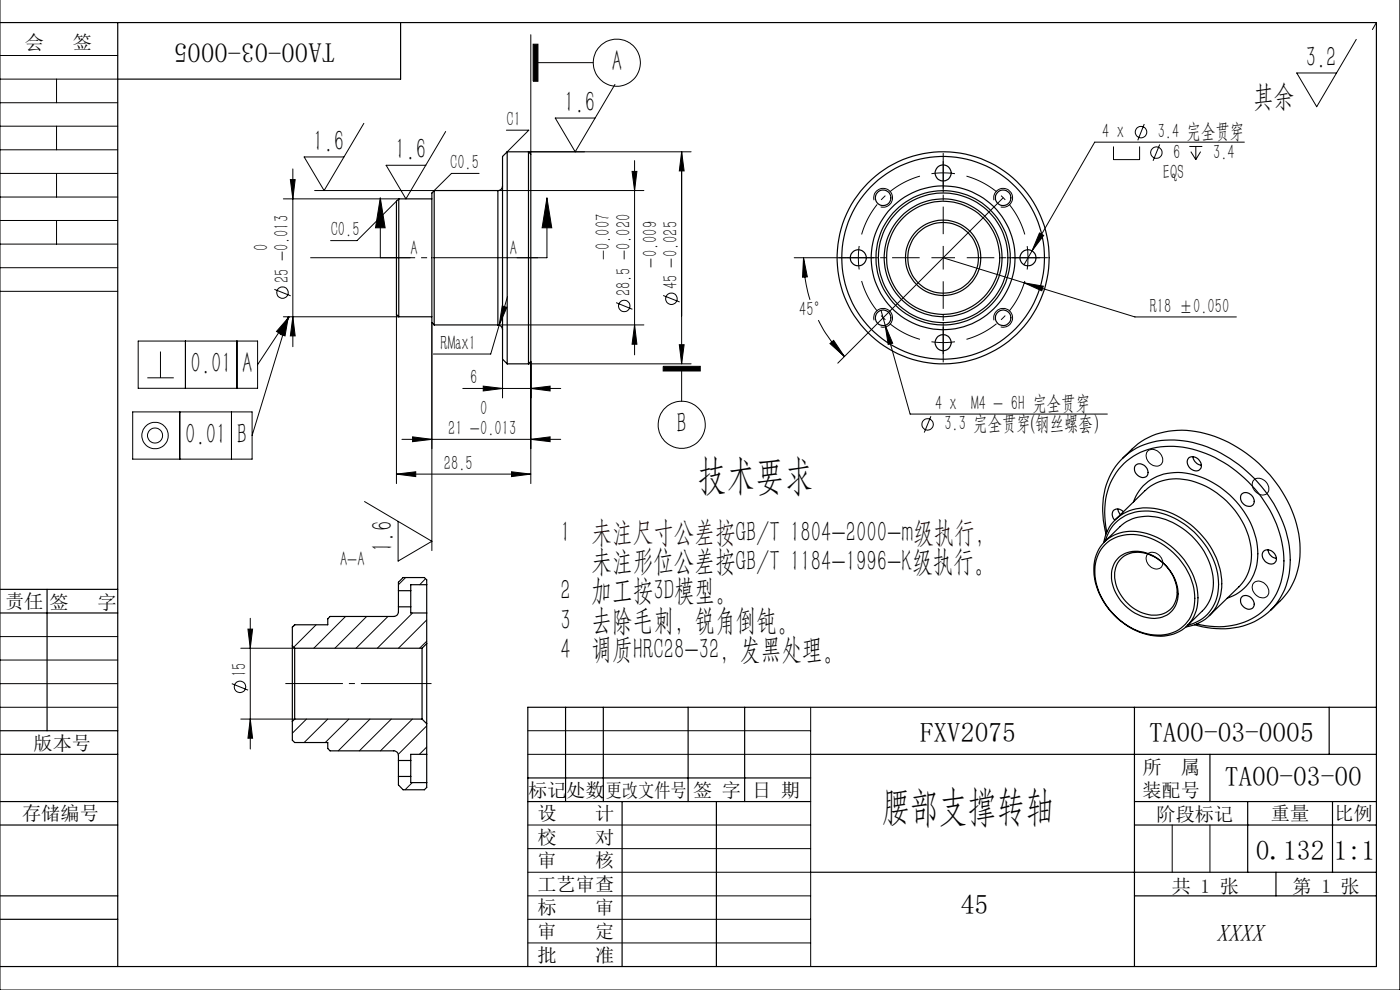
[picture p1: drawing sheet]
<svg xmlns="http://www.w3.org/2000/svg" width="297mm" height="210mm" viewBox="0 0 297 210" stroke-linecap="round" stroke-linejoin="round" font-family="sans-serif">
<g fill="none" stroke="#000" stroke-width=".25">
<path d="M0 4.8h292v200.2h-292M25 4.8v200.2M85 4.8v12h-60M106.6 39.4a.96 .96 0 0 1-1 1M107.6 32.2v45M107.6 32.2l-1 1v43l1 1M107.6 32.2h4.5M112.1 32.2l.5 .5v44l-.5 .5M112.1 32.2v45M84.6 42.2l-.5 .5v24l.5 .5M84.6 42.2v25M84.6 42.2h7"/>
<path d="M92.1 40.4v28.5M92.1 40.4l-.5 .5v27.5l.5 .5M92.1 40.4h13.5M105.6 40.4v28.5M84.6 67.2h7M92.1 68.9h13.5M105.6 68.9a1.02 1.02 0 0 1 1 1M107.6 77.2h4.5M238.1 97.3l2.1-2.1a15.9 15.9 0 0 1 15.5-3.2 27.7 27.7 0 0 1 20.1 23.2 15.2 15.2 0 0 1-4.2 12.2l-2 2.1M240.9 98.7a1.69 1.69 0 0 1 2.1 .3 1.69 1.69 0 0 1 .2 2.1 1.74 1.74 0 0 1-2-.4 1.74 1.74 0 0 1-.3-2zM252.2 97.1a1.81 1.81 0 0 1 2.1 .3 1.81 1.81 0 0 1 .3 2.1 1.71 1.71 0 0 1-2.7-1.3l.1-.7zM253.1 96.9a2.12 2.12 0 0 0 1.7 1.8"/>
<path d="M234.1 115.1a8.8 8.8 0 0 1 9.9-7.3 17.5 17.5 0 0 1 15.2 15.2 8.9 8.9 0 0 1-7.4 10h-.2M234.2 115a9.4 9.4 0 0 1 10.6-1.3 15.1 15.1 0 0 1 9.3 13.1 7.8 7.8 0 0 1-9.3 8.1 15.3 15.3 0 0 1-12.7-13.7 8.2 8.2 0 0 1 2.1-6.2zM234.4 114.9l3.2-3.2a9.5 9.5 0 0 1 10.4-1.2 15 15 0 0 1 9.4 13.8 7.9 7.9 0 0 1-2.3 5.3l-3.3 3.2M234.5 115.5a8.9 8.9 0 0 1 9.6-1.3 14.7 14.7 0 0 1 9.4 12.7 7.6 7.6 0 0 1-9.4 7.7 14.7 14.7 0 0 1-11.8-13.1 7.9 7.9 0 0 1 2.2-6zM234.5 114.7a8.5 8.5 0 0 1 9.9-6.2 16.9 16.9 0 0 1 14.1 14.7 8.5 8.5 0 0 1-6.5 9.4M234.6 113.3a16.6 16.6 0 0 1 2.6-15 15.2 15.2 0 0 1 14.9-4.6 27.9 27.9 0 0 1 21.4 22.1 15.4 15.4 0 0 1-4.5 14.2 15.9 15.9 0 0 1-13.9 3l-1.7-.5M234.8 112.8a15.4 15.4 0 0 1 3.1-13.9 14.6 14.6 0 0 1 14-3.9 26.7 26.7 0 0 1 20.4 22 13.8 13.8 0 0 1-6.8 14.3 16.3 16.3 0 0 1-11.6 1.1M236.6 110.2l6.3-6.1a10.4 10.4 0 0 1 10.6-1.9 17.5 17.5 0 0 1 12 15.5 9.3 9.3 0 0 1-2.6 6.8l-6.4 6.1M237.1 108l.6 1.2M237.3 118.2a6.6 6.6 0 0 1 8.2 .2 9.1 9.1 0 0 1 4.3 8.7 5.1 5.1 0 0 1-6.6 3.9 9.6 9.6 0 0 1-7.4-9.4l.6-2.1zM237.7 118.7a5.8 5.8 0 0 1 7.1-.6 8.4 8.4 0 0 1 4.7 9.1 4.7 4.7 0 0 1-5.8 3.2 9.1 9.1 0 0 1-7.2-8.9l.4-1.6zM238.3 108.5a1.35 1.35 0 0 0-2.3 .3v.8l.5 .7"/>
<path d="M240.5 106.5a9.5 9.5 0 0 1 10.2-6.2 18.7 18.7 0 0 1 16.1 16.4 9.4 9.4 0 0 1-6.5 10.2M263.5 104.8a1.74 1.74 0 0 1 2 .2 1.74 1.74 0 0 1 .4 2.1 1.7 1.7 0 0 1-2.2-.2 1.7 1.7 0 0 1-.2-2.1zM268 117a1.73 1.73 0 0 1 2.2 .2 1.73 1.73 0 0 1 .2 2.2 1.8 1.8 0 0 1-2-.3 1.8 1.8 0 0 1-.4-2.1zM269 116.6a2.11 2.11 0 0 0 1.8 1.9M0 130h25M0 125h25M10 125v30M62 137v16M62 137l.5 .5M62.5 137.5v15M62.5 137.5h27M84.5 128.7v1.1a.96 .96 0 0 1-1 1h-13.5l-.5 .5v1.2h-7l-.5 .5v4"/>
<path d="M84.5 125.3v3.4M84.5 128.7h2.6M84.5 125.3h2.6M87.1 125.3v3.4M87.1 128.7v1.3h3.4M89.5 137.5v15M90.5 136.5v17M90.5 124v6M90.5 124v-1l-.5-.5h-4.5l-1 1v1.8M90.5 124h-3.4v1.3M90.5 130v6.5M90.5 136.5l-1 1"/>
<path d="M263.5 126.6a1.73 1.73 0 0 1 2 .3 1.73 1.73 0 0 1 .4 2 1.74 1.74 0 0 1-2-.1 1.74 1.74 0 0 1-.7-1.8zM0 155h25M62 153v4l.5 .5h7v1.3l.5 .5h13.5a.96 .96 0 0 1 1 1v1M62.5 152.5l-.5 .5M62.5 152.5h27M89.5 152.5l1 1M90.5 153.5v6.5M120 150v20M128 150v20M146 150v20M158 150v20M240.7 150v55"/>
<path d="M282 150v10M292 150h-180v55M0 160h25M0 170h25M0 175h25M84.5 161.3v3.4M84.5 164.7v1.8l1 1h4.5l.5-.5v-1M84.5 164.7h2.6M84.5 161.3h2.6M87.1 161.3v3.4M87.1 164.7v1.3h3.4M90.5 160v6"/>
<path d="M90.5 160h-3.4v1.3M112 170h60M112 165h60M132 170v35M152 170v35M172 160h120M240.7 170h51.3M240.7 175h51.3M256.7 160v10M264.7 170v15M282.7 170v15M0 195h25"/>
<path d="M0 190h25M172 185h120M240.7 190h51.3M270.7 185v5"/>
<circle cx="200.1" cy="36.7" r="1.71"/>
<circle cx="182.1" cy="54.7" r="1.7"/>
<circle cx="187.3" cy="42" r="1.65"/>
<circle cx="200.1" cy="54.7" r="22.5"/>
<circle cx="200.1" cy="54.7" r="7.5"/>
<circle cx="200.1" cy="54.7" r="13.8"/>
<circle cx="200.1" cy="54.7" r="8"/>
<circle cx="200.1" cy="54.7" r="21.5"/>
<circle cx="200.1" cy="54.7" r="14.2"/>
<circle cx="200.1" cy="54.7" r="15.3"/>
<circle cx="200.1" cy="54.7" r="12"/>
<circle cx="200.1" cy="54.7" r="12.5"/>
<circle cx="212.8" cy="42" r="1.65"/>
<circle cx="218.1" cy="54.7" r="1.7"/>
<circle cx="187.3" cy="67.4" r="1.65"/>
<circle cx="200.1" cy="72.7" r="1.7"/>
<circle cx="212.8" cy="67.4" r="1.65"/>
</g>
<g fill="none" stroke="#000" stroke-width=".21">
<path d="M297 -.1v210.1h-297v-210M0 16.8h25M0 11.8h25M12 16.8v5M112.6 7.4v25.3M113.1 9.4h1v7.8h-1zM114.1 13.3h11.7M130.5 17.9l-8.5 14.3-4.2-7.2h8.4M287.7 8.4l-8.4 14.2-4.2-7.1h8.4M292 4.8l-.9 1.5M0 36.8h25M0 21.8h25"/>
<path d="M0 26.8h25M0 31.8h25M12 26.8v5M12 36.8v5M61.6 38.1h1l-.5 4.1zM62.1 35.8v37.7M77.2 26.2l-8.4 14.2-4.3-7.1h8.5M94.5 27.9l-8.4 14.3-4.2-7.1h8.4M101.6 36.8h-5.8l-3.7 3.6h-25.4M107.4 27.6h4.8l-4.6 4.6M112.1 32.2h34.5M134.1 36.4h1l-.5 4z"/>
<path d="M134.6 34.1v41.2M144.6 32.2v45M144.6 32.2l.5 4.1h-1zM236.2 31.1v2.8h5.6v-2.8M242.7 26.3l-1.3 3.5M246 30.6l-1.4 3.5M252.3 31.1h2.8M252.6 32.2l1.1 1.7M253.7 31.1v2.8M254.7 32.2l-1 1.7M264 30.2h-31.8l-13.3 23M0 41.8h25"/>
<path d="M0 46.8h25M0 51.8h25M0 56.8h25M12 46.8v5M60.1 42.2h24.5M80.7 42l1 6.3h-2zM80.7 42v12.7h6.3M84.1 42.7l-8.4 8.3h-5.6M105.6 40.4h31M116 42l1.1 6.3h-2.1zM116 42v12.7h-6.3M168.5 54.7h11.1"/>
<path d="M170.5 54.7l.8 4-1 .1zM170.5 54.7a29.5 29.5 0 0 0 1.3 8.9M185.4 42.5a1.99 1.99 0 0 1 1.8-2.5 1.99 1.99 0 0 1 2.1 2.1 1.99 1.99 0 0 1-2.5 1.8M200.1 54.7l40.7 12.5h21.5M210.9 42.5a1.98 1.98 0 0 1 1.7-2.5 1.98 1.98 0 0 1 2.2 2.1 1.98 1.98 0 0 1-2.5 1.8M212.8 42l-35.1 35M215.6 54.7h5M217.3 60l4 .7-.3 1zM217.9 52.2a17.6 17.6 0 0 1 0 5M218.9 53.2l-1.7 3M220.5 49.4l.9 .5-2.5 3.3zM0 61.8h25"/>
<path d="M29.3 72.3h25.3v10.1h-25.3zM34 74.6v5.5M39.3 72.3v10.1M50.3 72.3v10.1M58.2 61.4l3.5 1.4M60.1 67.2h24.5M61.2 67.2l-.7 4.1-1-.4zM61.2 67.2l-7.7 25.2M61.3 67.2l-1.8 3.7-.8-.6zM61.3 67.2l-6.7 10.2M62.1 67.2l.5 4.1h-1zM84.1 66.7v35.9"/>
<path d="M91.6 68.4v48.4M105.6 68.9h31M105.9 69l-1.8 6.1h-12.2M106.5 64.9l1 .3-1.6 3.8zM106.6 76.2v8.2M107.7 62.9l-1.8 6.1M112.1 77.2h34.5M112.6 76.7v25.9M130.7 64.2l3.5 1.4M134.6 68.9l.5 4.1h-1zM140.7 77.7h7.9v1h-7.9zM140.7 62.7l3.5 1.4"/>
<path d="M144.1 73.1h1l-.5 4.1zM144.6 78.7v6.4M173.6 67.9a30.1 30.1 0 0 0 5.5 7.7M176.1 72.9l.7-.7 2.3 3.4zM185.4 67.9a2 2 0 0 1 1.8-2.5 2 2 0 0 1 2.2 2.2 2 2 0 0 1-2.6 1.7M186.9 65.8l.9 3.2M187.8 69l1.6 3.8-1 .3zM187.8 69l5.3 18.8h41.8M210.9 67.9a1.99 1.99 0 0 1 1.7-2.5 1.99 1.99 0 0 1 2.2 2.2 1.99 1.99 0 0 1-2.5 1.7M28.2 87.4h25.3v10h-25.3zM31.3 80.1h5.6M38.1 87.4v10"/>
<path d="M49.1 87.4v10M85.3 93.2h33.7M87.5 92.7l4.1 .5-4.1 .5zM98.2 82.4h20.8M102.5 81.9l4.1 .5-4.1 .5zM112.6 82.4l4.1-.5v1zM112.6 93.2l4.1-.5v1zM197.5 88.3l-1.4 3.4M243.5 95.7a2.16 2.16 0 0 1 2.3 .1 2.16 2.16 0 0 1 .8 2.2 1.67 1.67 0 0 1-1.5 .9 1.67 1.67 0 0 1-1.5-1l-.5-1.2 .1-.6zM77.3 106.4l14.3 8.4-7.1 4.2v-8.4M84.1 100.6l4.1-.5v1zM84.1 100.6h28.5"/>
<path d="M108.5 100.1l4.1 .5-4.1 .5zM243.5 117.5a2.11 2.11 0 0 1 3.2 1.6 1.4 1.4 0 0 1-.7 1.5 1.4 1.4 0 0 1-1.6-.2 2.04 2.04 0 0 1-.9-2.9zM265.9 101.9a1.98 1.98 0 0 1 3.2 1.2 1.4 1.4 0 0 1-.5 1.8 1.4 1.4 0 0 1-1.9-.3 1.96 1.96 0 0 1-.8-2.7zM0 135h25M51.1 137.5h11.4M52.6 133.4h1l-.5 4.1zM53.1 131.2v27.7M62.6 132.5l-.6 .6M67.1 132.5l-4.8 4.8M73.3 130.8l-6.7 6.7M77.8 130.8l-6.8 6.7M82.3 130.8l-6.8 6.7"/>
<path d="M86 122.5l-1.5 1.5M87.5 130l-7.5 7.5M90.3 122.8l-1.3 1.2M90.5 131.5l-6 6M90.5 136l-1.5 1.5M265.9 123.7a2.05 2.05 0 0 1 3.2 1.4 1.41 1.41 0 0 1-.6 1.6 1.41 1.41 0 0 1-1.8-.3 1.99 1.99 0 0 1-.8-2.7zM0 140h25M0 150h25M0 145h25M49.2 145l3.4 1.4M51.1 152.5h11.4M53.1 152.5l.5 4.1h-1z"/>
<path d="M65 152.5l-3 3M69.5 152.5l-5 5M74 152.5l-5 5M78.5 152.5l-6.7 6.8M83 152.5l-6.8 6.8M87.5 152.5l-6.8 6.8M90.5 154l-6 6M90.5 158.5l-1.5 1.5M112 155h60M172 150v55M87.5 166l-1.6 1.5M112 160h60"/>
<path d="M112 175h60M248.7 175v10M256.7 175v10M112 185h60M112 190h60M112 195h60M112 180h60M112 200h60M240.7 205h.1"/>
<circle cx="130.8" cy="13.3" r="5"/>
<circle cx="242.1" cy="28" r="1.21"/>
<circle cx="245.3" cy="32.4" r="1.21"/>
<circle cx="59.9" cy="62.1" r="1.21"/>
<circle cx="132.4" cy="64.9" r="1.21"/>
<circle cx="142.4" cy="63.4" r="1.21"/>
<circle cx="32.9" cy="92.4" r="2.81"/>
<circle cx="32.9" cy="92.4" r="1.6"/>
<circle cx="144.6" cy="90.1" r="5"/>
<circle cx="196.8" cy="90" r="1.22"/>
<circle cx="50.9" cy="145.7" r="1.21"/>
</g>
<g fill="none" stroke="#000" stroke-width=".21" stroke-dasharray="30.5 1.3 1.3 1.3" stroke-linecap="butt">
<path d="M200.1 36.7l-2.5 .1M200.1 36.7l2.5 .1M200.1 36.7v-2.5M200.1 36.7v2.5M200.1 34.2v-1.7M200.1 39.2v1.7M179.6 54.7h-1.7M182.1 54.7l.2 2.5M182.1 54.7l.2-2.5M182.1 54.7h-2.5M182.1 54.7h2.5M184.6 54.7h1.7"/>
<path d="M200.1 54.7v-2.5M200.1 54.7h-2.5M200.1 54.7v2.5M200.1 54.7h2.5M215.6 54.7h-1.7M220.6 54.7h1.7M200.1 72.7l2.5-.2M200.1 72.7l-2.5-.2M200.1 72.7v2.5M200.1 72.7v-2.5M200.1 75.2v1.7M200.1 70.2v-1.7"/>
</g>
<path d="M195.2 37.4a18 18 0 0 0-12.4 12.3M182.8 59.6a18 18 0 0 0 12.4 12.4M217.4 49.7a18 18 0 0 0-12.4-12.3M205 72a18 18 0 0 0 12.4-12.4" fill="none" stroke="#000" stroke-width=".21" stroke-dasharray="30.5 1.3 1.3 1.3" stroke-dashoffset="23.2" stroke-linecap="butt"/>
<path d="M114.1 54.7h-48.3" fill="none" stroke="#000" stroke-width=".21" stroke-dasharray="30.5 1.3 1.3 1.3" stroke-dashoffset="8.2" stroke-linecap="butt"/>
<path d="M91.5 145h-31" fill="none" stroke="#000" stroke-width=".21" stroke-dasharray="30.5 1.3 1.3 1.3" stroke-dashoffset="15.5" stroke-linecap="butt"/>
<path d="M195.1 54.7h-15.5M200.1 49.7v-15.5M200.1 59.7v15.5M205.1 54.7h15.5" fill="none" stroke="#000" stroke-width=".21" stroke-dasharray="30.5 1.3 1.3 1.3" stroke-dashoffset="24.6" stroke-linecap="butt"/>
<g fill="#000">
<path d="M144.6 32.2l.5 4.1h-1zM144.1 73.1h1l-.5 4.1zM134.1 36.4h1l-.5 4zM134.6 68.9l.5 4.1h-1zM61.6 38.1h1l-.5 4.1zM62.1 67.2l.5 4.1h-1z"/>
<path d="M116 42l1.1 6.3h-2.1zM80.7 42l1 6.3h-2z"/>
<path d="M170.5 54.7l.8 4-1 .1zM176.1 72.9l.7-.7 2.3 3.4z"/>
<path d="M61.3 67.2l-1.8 3.7-.8-.6zM61.2 67.2l-.7 4.1-1-.4zM113.1 9.4v7.8h1v-7.8zM140.7 77.7v1h7.9v-1z"/>
<path d="M84.1 100.6l4.1-.5v1zM108.5 100.1l4.1 .5-4.1 .5zM102.5 81.9l4.1 .5-4.1 .5zM112.6 82.4l4.1-.5v1zM106.5 64.9l-.6 4.1 1.6-3.8zM87.5 92.7l4.1 .5-4.1 .5zM112.6 93.2l4.1-.5v1zM220.5 49.4l-1.6 3.8 2.5-3.3zM217.3 60l3.7 1.7 .3-1zM187.8 69l.6 4.1 1-.3z"/>
<path d="M52.6 133.4h1l-.5 4.1zM53.1 152.5l.5 4.1h-1z"/>
</g>
<g font-size="8.8">
<text x="148" y="103.7">技术要求</text>
<text x="187" y="174">腰部支撑转轴</text>
</g>
<g font-size="6.3">
<text x="129.8" y="15.1">A</text>
<text x="277" y="14.2">3.2</text>
<text x="119.7" y="23.8">1.6</text>
<text x="265.9" y="22.6">其余</text>
<text x="66.4" y="32">1.6</text>
<text x="83.8" y="33.8">1.6</text>
<text x="40.4" y="79.2">0.01</text>
<text x="51.4" y="79.2">A</text>
<text x="39.3" y="94.2">0.01</text>
<text x="50.2" y="94.2">B</text>
<text x="143.5" y="91.9">B</text>
<text x="83.2" y="117.1" transform="rotate(-90 83.2 117.1)">1.6</text>
<text x="118.9" y="114.9">1 未注尺寸公差按GB/T 1804-2000-m级执行，</text>
<text x="125.5" y="121.1">未注形位公差按GB/T 1184-1996-K级执行。</text>
<text x="118.9" y="127.4">2 加工按3D模型。</text>
<text x="118.9" y="133.6">3 去除毛刺，锐角倒钝。</text>
<text x="118.9" y="139.8">4 调质HRC28-32，发黑处理。</text>
</g>
<g font-size="5.8">
<text x="71.1" y="9.2" transform="rotate(-180 71.1 9.2)">TA00-03-0005</text>
<text x="195.1" y="157.4">FXV2075</text>
<text x="243.8" y="157.4">TA00-03-0005</text>
<text x="259.8" y="166.6">TA00-03-00</text>
<text x="266.4" y="182.4">0.132</text>
<text x="283" y="182.4">1:1</text>
<text x="203.8" y="194">45</text>
</g>
<text font-size="5.1" x="258" y="199.5">XXXX</text>
<g font-size="4.4">
<text x="107.4" y="26.7">C1</text>
<text x="233.8" y="29.3">4 x</text>
<text x="245.6" y="29.3">3.4 完全贯穿</text>
<text x="95.5" y="35.9">C0.5</text>
<text x="248.9" y="33.7">6</text>
<text x="257.4" y="33.7">3.4</text>
<text x="246.7" y="38">EQS</text>
<text x="56.9" y="53.3" transform="rotate(-90 56.9 53.3)">0</text>
<text x="70.2" y="50.1">C0.5</text>
<text x="87.1" y="54">A</text>
<text x="108.2" y="54">A</text>
<text x="129.4" y="55.2" transform="rotate(-90 129.4 55.2)">-0.007</text>
<text x="139.4" y="56.7" transform="rotate(-90 139.4 56.7)">-0.009</text>
<text x="61.3" y="60" transform="rotate(-90 61.3 60)">25 -0.013</text>
<text x="133.8" y="62.9" transform="rotate(-90 133.8 62.9)">28.5 -0.020</text>
<text x="143.8" y="61.4" transform="rotate(-90 143.8 61.4)">45 -0.025</text>
<text x="169.6" y="67">45°</text>
<text x="243.9" y="66.3">R18 ±0.050</text>
<text x="93.5" y="74.2">RMax1</text>
<text x="99.7" y="81.5">6</text>
<text x="101.9" y="87.9">0</text>
<text x="198.4" y="87">4 x M4 - 6H 完全贯穿</text>
<text x="95.1" y="92.3">21 -0.013</text>
<text x="200.3" y="91.3">3.3 完全贯穿(钢丝螺套）</text>
<text x="94.2" y="99.7">28.5</text>
<text x="72.2" y="120">A-A</text>
<text x="52.2" y="143.7" transform="rotate(-90 52.2 143.7)">15</text>
</g>
<g font-size="4.1">
<text x="5.3" y="10.3">会</text>
<text x="15.4" y="10.3">签</text>
<text x="1.1" y="129.1">责任</text>
<text x="10.5" y="129.1">签</text>
<text x="20.7" y="129.1">字</text>
<text x="7.1" y="159.1">版本号</text>
<text x="242.4" y="164.1">所</text>
<text x="250.5" y="164.1">属</text>
<text x="4.7" y="173.9">存储编号</text>
<text x="112.1" y="169.1">标记</text>
<text x="114" y="173.9">设</text>
<text x="120.1" y="169.1">处数</text>
<text x="126.2" y="173.9">计</text>
<text x="128.5" y="169.1">更改文件号</text>
<text x="147" y="169.1">签 字</text>
<text x="159.6" y="169.1">日 期</text>
<text x="242.4" y="169.1">装配号</text>
<text x="269.6" y="174">重量</text>
<text x="283.1" y="173.9">比例</text>
<text x="114" y="179.1">校</text>
<text x="126.2" y="179.1">对</text>
<text x="245.4" y="174.1">阶段标记</text>
<text x="114" y="183.9">审</text>
<text x="126.2" y="183.9">核</text>
<text x="114" y="189">工艺审查</text>
<text x="248.6" y="189.4">共 1 张</text>
<text x="274.2" y="189.4">第 1 张</text>
<text x="114" y="193.9">标</text>
<text x="126.2" y="193.9">审</text>
<text x="114" y="204">批</text>
<text x="114" y="199">审</text>
<text x="126.2" y="204">准</text>
<text x="126.2" y="199">定</text>
</g>
</svg>
